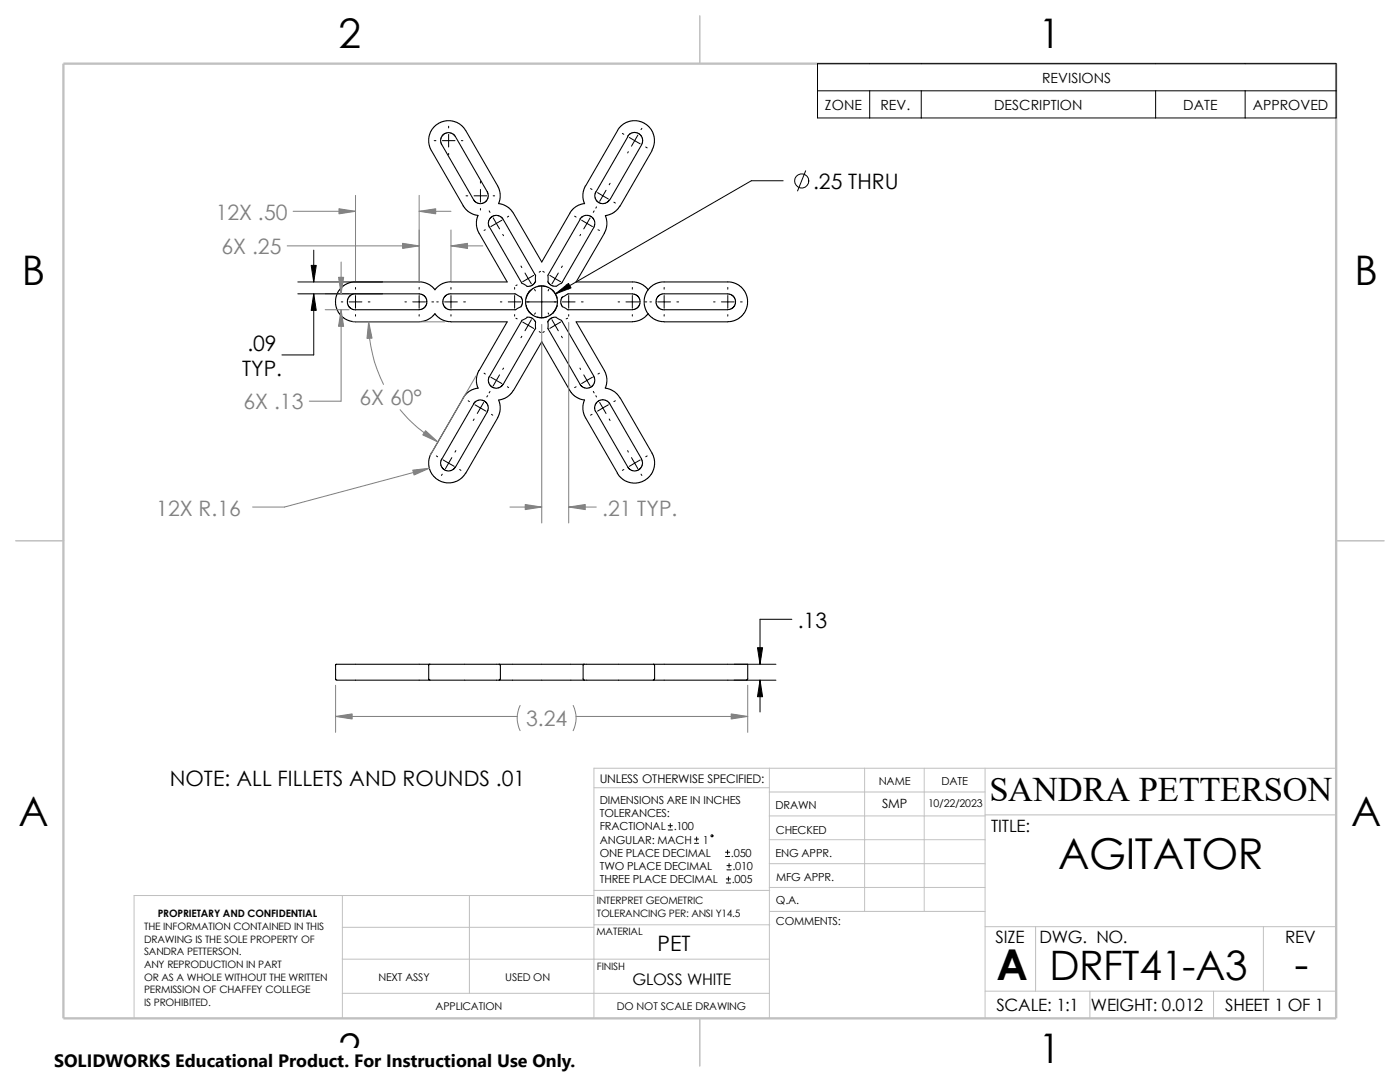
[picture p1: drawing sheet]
<svg xmlns="http://www.w3.org/2000/svg" width="279mm" height="216mm" viewBox="0 0 279 216" stroke-linecap="round" stroke-linejoin="round" font-family="sans-serif">
<g fill="none" stroke="#c0c0c0" stroke-width=".2">
<path d="M118.5 157.2h35M153.5 158h43.1M153.5 153.3v49.9M172.6 153.3v28.6M184.4 153.3v28.6M196.6 153.3v49.9M266.7 153.3h-148.2v49.9M68.3 178.7v24.5M93.7 178.7v19.5M118.5 178.7h-91.7v24.5M118.5 177.7h35.1M153.5 177.1h43.1"/>
<path d="M153.5 172.3h43.1M153.5 162.8h43.1M153.5 167.6h43.1M196.6 162.6h70.1M68.3 185h50.2M68.3 191.4h85.2M68.3 198.2h85.2M118.5 184.5h35.1M153.6 181.9h43M196.6 184.9h70.1M196.6 197.8h70.1M206.7 184.9v12.9"/>
<path d="M217.5 197.8v5.4M242.2 197.8v5.4M252.1 184.9v12.9"/>
</g>
<path d="M139.7 3.1v9.6M3.1 107.9h9.6M266.7 107.9h9.5M139.7 203.2v9.5" fill="none" stroke="#c0c0c0" stroke-width=".21"/>
<path d="M12.7 12.7h254v190.5h-254z" fill="none" stroke="#c0c0c0" stroke-width=".47"/>
<g fill="none" stroke="#000" stroke-width=".21">
<path d="M93 26.1l6.6 11.5 .2 1v.9l-.3 1.1 1 .3 .7 .3 .8 .7 .5 .6M93 26l-.8-.9-1.1-.7-1.1-.3-1.4 .1-1.1 .4-1 .8-.6 1.1-.3 1.1v1.4l.5 1 6.4 11.1M97.2 38.2l.3 .7-.1 .6-.3 .5-.4 .4-.7 .2h-.5l-.9-.6-6.5-11.2-.2-.6 .1-.6 .5-.8 .6-.3h.6l.7 .2 .4 .4 6.4 11.2M125.3 27.2l.4-.5 .4-.2 .6-.1 .8 .2 .5 .5 .2 .4v1.1l-6.5 11.3M125.3 27.3l-6.6 11.4 .1 .9 .2 .4 .5 .5 .6 .1h.6l.6-.3 .3-.4M130.1 30l.5-1.3v-1.4l-.6-1.4-.8-.9-1.4-.7-1.6-.2-1.1 .3-1.1 .7-.7 .9-6.5 11.2-.5 1.4 .1 1.2 .3 .8M130.1 30.1l-6.7 11.6-1.2 .9-1.4 .4 .3 1.2v.8l-.2 1-5.9 10.3h11.7l1.6 .5 1 1M70.9 56.2l-1.1 .2-1.2 .6-.9 .9-.6 1.2-.2 1.1 .3 1.4 .5 1 1.1 1 1 .5 1.2 .1h12.7M71 56.3h13.2l1.5 .5 1.1 1M90 56.2l-1.1 .1-.8 .4-1.1 .8-.2 .3M92.4 41.1l.5 .6 .8 .7 .7 .4 1 .2M95.4 43l-.3 1.1v.9l.2 1 5.9 10.3h-11.2"/>
<path d="M97.7 45.3l-.2-.6v-.5l.3-.6 .4-.4 .7-.2h.5l.9 .6 6.6 11.3v1.3M97.7 45.3l6.4 11.2 1.1 .6 .4 .1 .8-.4 .4-.7M104 59.3l-1.3-.7h-13.1l-.9 .6-.4 1 .2 .6 .5 .7 1 .3M104 59.2l.3 .7-.1 .9-.2 .4-1.1 .6h-12.9M106 57.9l-.8 .8-.3 1.1 .1 1.3 .7 1.3M107.2 57.2l1.3-.1 1.1 .3 1.1 .9 .5 1.2M109.1 57.2l-1.4-.1-1.1 .3-1 .8-.6 1.3M110.3 57.9l.1 .2M110.4 58.1l.6 1 .3 1.4-.3 1-.7 1.1M115.7 43.7l.3-.4 .7-.3h.7l.5 .1 .4 .4 .3 .5v1.1l-6.4 11.2-1.2 .8M115.8 43.8l-6.5 11.1v1.4l.2 .2 .6 .5 .9 .1M116.7 40.6l-1.4 .4-1.2 1-6 10.3-5.6-9.7"/>
<path d="M145.2 56.2l1.4 .3 1.2 .7 .8 .9 .6 1.6-.1 1.3-.5 1.3-1 1.2-1.3 .6-1.1 .1h-13.2l-1.1-.3-1-.7-.8-.9-.4-1-.1-1.6 .5-1.6 1.1-1.1 1.2-.6 .6-.1h13.2M71 61.8h12.7l.5-.1 .6-.4 .4-1.1-.1-.6-.4-.6-1-.4h-13.1l-1 .6-.3 1 .1 .6 .5 .7 1.1 .3M86.8 62.6l1.1 1 1.6 .6h11.7l-5.7 9.8-.4 1.4v1.2l.3 .9M86.8 62.6l-.7 .7-1 .6-1.4 .3M95.4 77.4l-1.4 .5-1.2 .9-6.7 11.6M105 61l.5 1.1 1.1 .9 1.1 .4 1.4-.1M105.2 63.3l.9 .1 .6 .6 .2 .3v1.2l-6.5 11.2-.4 .4-.6 .3-.5 .1-.6-.2-.5-.4-.3-.6v-.6l.1-.6 6.5-11.2 1.1-.6M105.7 62.4l.3 .2M109.3 64.3l.5-.7 .8-.3h.4l1.1 .6 6.4 11.2M109.3 64.3l.1 1.4 6.5 11.2 .8 .5 .6 .1 .6-.2 .5-.4 .3-.6v-.6l-.2-.6M111.2 61l-.6 1.2-1 .8-1.1 .4-1.3-.1M112.2 61.2l-.3-.6 .1-1 .2-.3 1.3-.7h12.7l1 .4 .4 .6 .2 .6-.4 1.1-.6 .4-.6 .1h-12.9l-1-.6"/>
<path d="M113.7 77.9l.5 .7 .7 .6 .8 .4 1 .2M113.7 77.9l-5.6-9.7-6 10.3-.9 .7-1.3 .6a.24 .24 0 0 0-.4 0 .24 .24 0 0 0 .2 .4l.1 1.6-.2 .9-.3 .7M116.6 79.8l-.3 1.1v.9l.3 1 6.6 11.6M120.8 77.5l.9 .1 1 .6 1 1.2M123.8 79.4l6.3 11 .5 1.1v1.3l-.3 1.3-.6 .9-1 .9-1.1 .4-1.3 .1-1.4-.4-.9-.6-.8-1M126.2 64.2h-11.2l5.9 10.2 .2 1.1v.7l-.3 1.2M129.4 62.6l-.7 .7-1.1 .6-1.4 .3M132.5 61.8h12.7l.6-.1 .6-.4 .4-1.1-.1-.6-.4-.6-1.1-.4h-13l-1 .6-.3 1 .1 .6 .5 .7 1 .3M94.5 80.6l.4-.5 .6-.3h.5l.7 .2 .4 .4 .3 .6 .1 .5-.2 .6-6.4 11.1-.4 .4-.6 .3-.5 .1-.6-.2-.5-.4-.3-.6-.1-.6 .2-.5 6.4-11.1M99.3 83.4l-6.3 11-.8 1-.8 .5-1.1 .4h-1.5l-1.3-.5-1-.8-.6-1-.3-1.2v-1.3l.5-1.1M118.9 82.2l-.2-.7v-.6l.3-.5 .5-.4 .7-.2h.4l.6 .3 .4 .3 6.5 11.2M119 82.2l6.4 11.2 .8 .5 .6 .1 .7-.2 .4-.4 .3-.6v-.6l-.2-.6"/>
<path d="M67 132.8v2.8l.2 .1h18.6M85.6 132.8v2.8l.2 .1M85.8 132.5h-18.7l-.2 .3M85.8 132.5h-.2l-.1 .3M99.6 135.7h17M99.6 135.7h-13.8M99.6 132.5h-13.8M99.6 132.5h17M99.6 132.5l.3 .3v2.7l-.3 .2M116.6 132.5h-.1l-.1 .3v2.8l.2 .1M116.6 135.7h13.8M116.6 132.5h13.8"/>
<path d="M130.4 132.5h18.8v3l-.2 .2h-18.6M130.4 132.5l.2 .3v2.7l-.2 .2"/>
</g>
<g fill="none" stroke="#000" stroke-width=".2">
<path d="M163.2 12.7h103.5v10.8h-103.5zM163.2 18.1h103.5M173.6 18.1v5.4M183.9 18.1v5.4M230.6 18.1v5.4M248.5 18.1v5.4M86.7 28.1h.3M88.3 28.1h2.5M89.5 25.2v.3M89.5 26.8v2.5M89.5 30.6v.3M92.1 28.1h.3"/>
<path d="M93 39.1h.3M94.6 39.1h2.6M95.9 36.2v.3M95.9 37.8v2.5M98.4 39.1h.3M117.9 37.6l.3 .2M119.3 38.4l2.1 1.3M120.9 38l-1.2 2.2M121.8 36.6l-.2 .3M124.2 26.6l.3 .2M125.4 30.3l-.1 .2M125.6 27.4l2.2 1.3"/>
<path d="M127.3 27l-1.3 2.2M128.1 25.6l-.2 .3M128.9 29.3l.3 .2M156.3 36.1h-6.4l-39 22.5M160.8 34.1l-1.6 4M59.4 58.6h16.9M59.4 56.3h17M62.6 58.6v12.2h-6.3M62.6 49.9v6.4M71 57.4v.3M71 59v2.5M83.7 57.4v.3"/>
<path d="M83.7 59v2.5M90 57.4v.3M90 59v2.5M95.9 41.6v.3M96.9 45.8l-.3 .2M97.6 42.1l.2 .3M98.4 43.5l1.3 2.2M100.2 43.9l-2.2 1.3M100.3 46.8l.2 .2M101.5 43.1l-.2 .2M102.7 57.4v.3M102.7 59v2.5"/>
<path d="M103.2 56.9l-.2 .1M104 53.1l.1 .3M104.8 54.5l1.2 2.1M106.5 54.9l-2.2 1.3M106.7 57.7l.1 .3M107.9 54.1l-.3 .2M108.1 57v6.5M108.3 54.1l.3 .2M109.5 57.7l-.1 .3M109.7 54.9l1.1 .7M110.8 55.6l-.6 1M110.8 55.6l1.1 .6"/>
<path d="M111.4 54.5l-.6 1.1M112.2 53.1l-.1 .3M113 56.9l.3 .1M113.5 57.4v.3M113.5 59v2.5M114.7 43.1l.3 .2M115.9 46.8l-.2 .2M116.1 43.9l2.1 1.3M117.8 43.5l-1.3 2.2M118.6 42.1l-.2 .3M119 41.3l-.1 .2M119.3 45.8l.3 .2"/>
<path d="M122.5 40.3l.3 .2M126.2 57.4v.3M126.2 59v2.5M132.5 57.4v.3M132.5 59v2.5M145.2 57.4v.3M145.2 59v2.5M68.1 60.2h.3M69.7 60.2h2.5M71 62.8v.3M73.5 60.2h.3M80.8 60.2h.3"/>
<path d="M82.4 60.2h2.5M83.7 62.8v.3M86.2 60.2h.3M87.2 60.2h.3M88.7 60.2h2.6M90 62.8v.3M92.5 60.2h.4M93.4 80l.3 .1M96.6 74.5l.3 .1M97.3 79l-.1 .2M97.8 78.1l-.2 .3M98 75.3l2.2 1.2"/>
<path d="M99.7 74.8l-1.3 2.2M99.9 60.2h.3M100.5 73.4l-.2 .3M101.3 77.2l.2 .1M101.4 60.2h2.6M102.7 62.8v.3M103 63.5l.2 .1M104.1 67.1l-.1 .3M104.3 64.3l2.2 1.2M104.9 60.2h6.4M106 63.8l-1.2 2.2M106.8 62.4l-.1 .3"/>
<path d="M107.6 66.2l.3 .1M108.6 66.2l-.3 .1M109.4 62.4l.1 .3M110.2 63.8l1.2 2.2M111.9 64.3l-2.2 1.2M112.1 67.1l.1 .3M112.2 60.2h2.6M113.3 63.5l-.3 .1M113.5 62.8v.3M115 77.2l-.3 .1M115.7 73.4l.2 .3M116 60.2h.4"/>
<path d="M116.5 74.8l1.3 2.2M118.2 75.3l-2.1 1.2M118.4 78.1l.2 .3M118.9 79l.1 .2M119.6 74.5l-.3 .1M122.8 80l-.3 .1M123.4 60.2h.3M124.9 60.2h2.6M126.2 62.8v.3M128.7 60.2h.4M129.7 60.2h.3M131.3 60.2h2.5"/>
<path d="M132.5 62.8v.3M135.1 60.2h.3M142.4 60.2h.3M144 60.2h2.5M145.2 62.8v.3M147.8 60.2h.3M87.1 91l.2 .1M88.3 94.6l-.2 .3M88.4 91.8l2.2 1.2M90.2 91.3l-1.3 2.2M91 89.9l-.2 .3M91.7 93.7l.3 .2"/>
<path d="M94.6 83.6l-.2 .3M94.8 80.8l2.2 1.2M96.5 80.3l-1.3 2.2M98.1 82.7l.2 .1M118.2 82.7l-.3 .1M119.7 80.3l1.2 2.2M121.4 80.8l-2.1 1.2M121.6 83.6l.2 .3M124.5 93.7l-.3 .2M125.3 89.9l.1 .3M126 91.3l1.3 2.2M127.8 91.8l-2.2 1.2"/>
<path d="M127.9 94.6l.2 .3M129.2 91l-.3 .1M146.5 135.7h8.4M146.5 132.5h8.4M151.7 135.7v6.4M158 123.6h-6.3v8.9M133.3 165.6h.9M133.3 164.8h.9M133.8 164.3v.9M138.6 168.3h.8M138.6 167.4h.8M139 167v.9"/>
<path d="M144.8 170.9h.8M144.8 170.1h.8M144.9 176.2h.9M144.9 175.4h.9M145.1 173.6h.8M145.1 172.7h.8M145.2 169.6v.9M145.4 175v.8M145.5 172.3v.8"/>
<circle cx="160" cy="36.1" r="1.41"/>
<circle cx="142.1" cy="166.8" r=".2"/>
</g>
<g fill="none" stroke="#808080" stroke-width=".2">
<path d="M71 39v17.1M83.7 39v17.1M57.3 49.1h26.4M58.5 42.2h12.5M64.9 58.6h4.8M68.1 52.3v6.3M83.7 42.2h6.3M90 45.9v10.2M90 49.1h6.4M64.9 61.8h4.8M68.1 61.8v18.3h-6.4M70.4 64.2h18.3"/>
<path d="M73.6 64.2a28.4 28.4 0 0 0 2.9 12.5M95 75l-9.2 15.9M108.1 64.7v39.7M113.5 64.3v40.1M79.8 81.7a27.5 27.5 0 0 0 7.6 6.5M85.7 93.4l-28.9 7.8h-6.4M101.8 101.2h6.3M113.5 101.2h5.5M67 136.7v9.4M149.2 136.7v9.4M67 143h36.2M103.8 140.8a5.6 5.6 0 0 0 0 5"/>
<path d="M114.4 140.8a5.6 5.6 0 0 1 0 5M115 143h34.2"/>
</g>
<g fill="#808080" stroke="#808080" stroke-width=".2">
<path d="M145.9 142.5l3.3 .5-3.3 .5z"/>
<path d="M67 143l3.3-.5v1z"/>
<path d="M90 49.1l3.3-.5v1z"/>
<path d="M82.4 93.8l3.3-.4-3.1 1.4z"/>
<path d="M67.6 41.7l3.4 .5-3.4 .5z"/>
<path d="M83.7 42.2l3.3-.5v1z"/>
<path d="M84.9 85.9l2.5 2.3-3-1.4z"/>
<path d="M73.6 64.2l.7 3.3h-1.1z"/>
<path d="M68.1 61.8l.5 3.3h-1z"/>
<path d="M67.6 55.3h1l-.5 3.3z"/>
<path d="M80.3 48.6l3.4 .5-3.4 .5z"/>
<path d="M104.8 100.7l3.3 .5-3.3 .5z"/>
<path d="M113.5 101.2l3.3-.5v1z"/>
</g>
<path d="M62.1 53h1l-.5 3.3zM62.6 58.6l.5 3.3h-1zM110.9 58.6l2.6-2 .5 .8zM151.7 135.7l.5 3.3h-1zM151.2 129.2h1l-.5 3.3z" fill="#000" stroke="#000" stroke-width=".2"/>
<path d="M10.8 209.2h104.1v6.7h-104.1z" fill="#fff"/>
<g font-size="8.5">
<text x="211.2" y="173.5">AGITATOR</text>
<text x="198.8" y="195.5">A</text>
<text x="258.4" y="195.3">-</text>
</g>
<g font-size="8.1">
<text x="67.6" y="9.7">2</text>
<text x="207.3" y="9.7">1</text>
<text x="4.4" y="56.9">B</text>
<text x="270.3" y="56.9">B</text>
<text x="3.7" y="164.9">A</text>
<text x="269.7" y="164.9">A</text>
<text x="209.5" y="195.5">DRFT41-A3</text>
<text x="67.6" y="212.1">2</text>
<text x="207.3" y="212.1">1</text>
</g>
<text font-size="6.9" x="197.5" y="159.8">SANDRA PETTERSON</text>
<g font-size="4.2">
<text x="162.3" y="37.7">.25 THRU</text>
<text x="49.4" y="70">.09</text>
<text x="48.3" y="75">TYP.</text>
<text x="159.2" y="125.3">.13</text>
<text x="33.9" y="156.8">NOTE: ALL FILLETS AND ROUNDS .01</text>
<text x="131.2" y="189.8">PET</text>
</g>
<g font-size="4.2" fill="#808080">
<text x="43" y="43.9">12X .50</text>
<text x="44.2" y="50.7">6X .25</text>
<text x="48.6" y="81.7">6X .13</text>
<text x="71.7" y="80.9">6X 60°</text>
<text x="31.2" y="102.9">12X R.16</text>
<text x="120.2" y="102.9">.21 TYP.</text>
<text x="105" y="144.9">3.24</text>
</g>
<text font-size="3.6" x="10.8" y="213">SOLIDWORKS Educational Product. For Instructional Use Only.</text>
<g font-size="3.4">
<text x="197.8" y="166">TITLE:</text>
<text x="198.7" y="188.1">SIZE</text>
<text x="207.5" y="188.1">DWG. NO.</text>
<text x="256.5" y="188.2">REV</text>
<text x="198.8" y="201.7">SCALE: 1:1</text>
<text x="217.7" y="201.8">WEIGHT: 0.012</text>
<text x="244.5" y="201.7">SHEET 1 OF 1</text>
</g>
<text font-size="3.2" x="126.2" y="196.6">GLOSS WHITE</text>
<g font-size="2.8">
<text x="208" y="16.5">REVISIONS</text>
<text x="164.6" y="21.9">ZONE</text>
<text x="175.7" y="21.9">REV.</text>
<text x="198.4" y="21.9">DESCRIPTION</text>
<text x="236.1" y="21.9">DATE</text>
<text x="250" y="21.9">APPROVED</text>
</g>
<text font-size="2.5" x="176.1" y="161.3">SMP</text>
<text font-size="2.4" x="119.7" y="156.2">UNLESS OTHERWISE SPECIFIED:</text>
<g font-size="2.2">
<text x="119.7" y="160.4">DIMENSIONS ARE IN INCHES</text>
<text x="154.8" y="161.5">DRAWN</text>
<text x="175.4" y="156.7">NAME</text>
<text x="187.9" y="156.7">DATE</text>
<text x="119.7" y="163">TOLERANCES:</text>
<text x="119.7" y="165.7">FRACTIONAL</text>
<text x="134.5" y="165.7">.100</text>
<text x="154.8" y="166.3">CHECKED</text>
<text x="119.7" y="173.6">TWO PLACE DECIMAL</text>
<text x="119.7" y="168.3">ANGULAR: MACH</text>
<text x="119.7" y="170.9">ONE PLACE DECIMAL</text>
<text x="140.3" y="168.3">1</text>
<text x="145.9" y="170.9">.050</text>
<text x="146.2" y="173.6">.010</text>
<text x="154.8" y="171">ENG APPR.</text>
<text x="119.7" y="176.3">THREE PLACE DECIMAL</text>
<text x="146" y="176.3">.005</text>
<text x="154.9" y="175.7">MFG APPR.</text>
<text x="154.9" y="184.7">COMMENTS:</text>
<text x="154.9" y="180.5">Q.A.</text>
</g>
<g font-size="2.1">
<text x="185.3" y="161">10/22/2023</text>
<text x="75.5" y="195.7">NEXT ASSY</text>
<text x="100.8" y="195.7">USED ON</text>
<text x="86.9" y="201.5">APPLICATION</text>
<text x="123.1" y="201.6">DO NOT SCALE DRAWING</text>
</g>
<g font-size="2">
<text x="28.7" y="185.6">THE INFORMATION CONTAINED IN THIS</text>
<text x="31.5" y="183">PROPRIETARY AND CONFIDENTIAL</text>
<text x="119.1" y="182.9">TOLERANCING PER: ANSI Y14.5</text>
<text x="119.1" y="180.4">INTERPRET GEOMETRIC</text>
<text x="28.7" y="188.1">DRAWING IS THE SOLE PROPERTY OF</text>
<text x="28.7" y="190.6">SANDRA PETTERSON.</text>
<text x="119" y="186.6">MATERIAL</text>
<text x="28.7" y="193.2">ANY REPRODUCTION IN PART</text>
<text x="28.7" y="195.7">OR AS A WHOLE WITHOUT THE WRITTEN</text>
<text x="119.1" y="193.5">FINISH</text>
<text x="28.7" y="200.7">IS PROHIBITED.</text>
<text x="28.7" y="198.2">PERMISSION OF CHAFFEY COLLEGE</text>
</g>
</svg>
